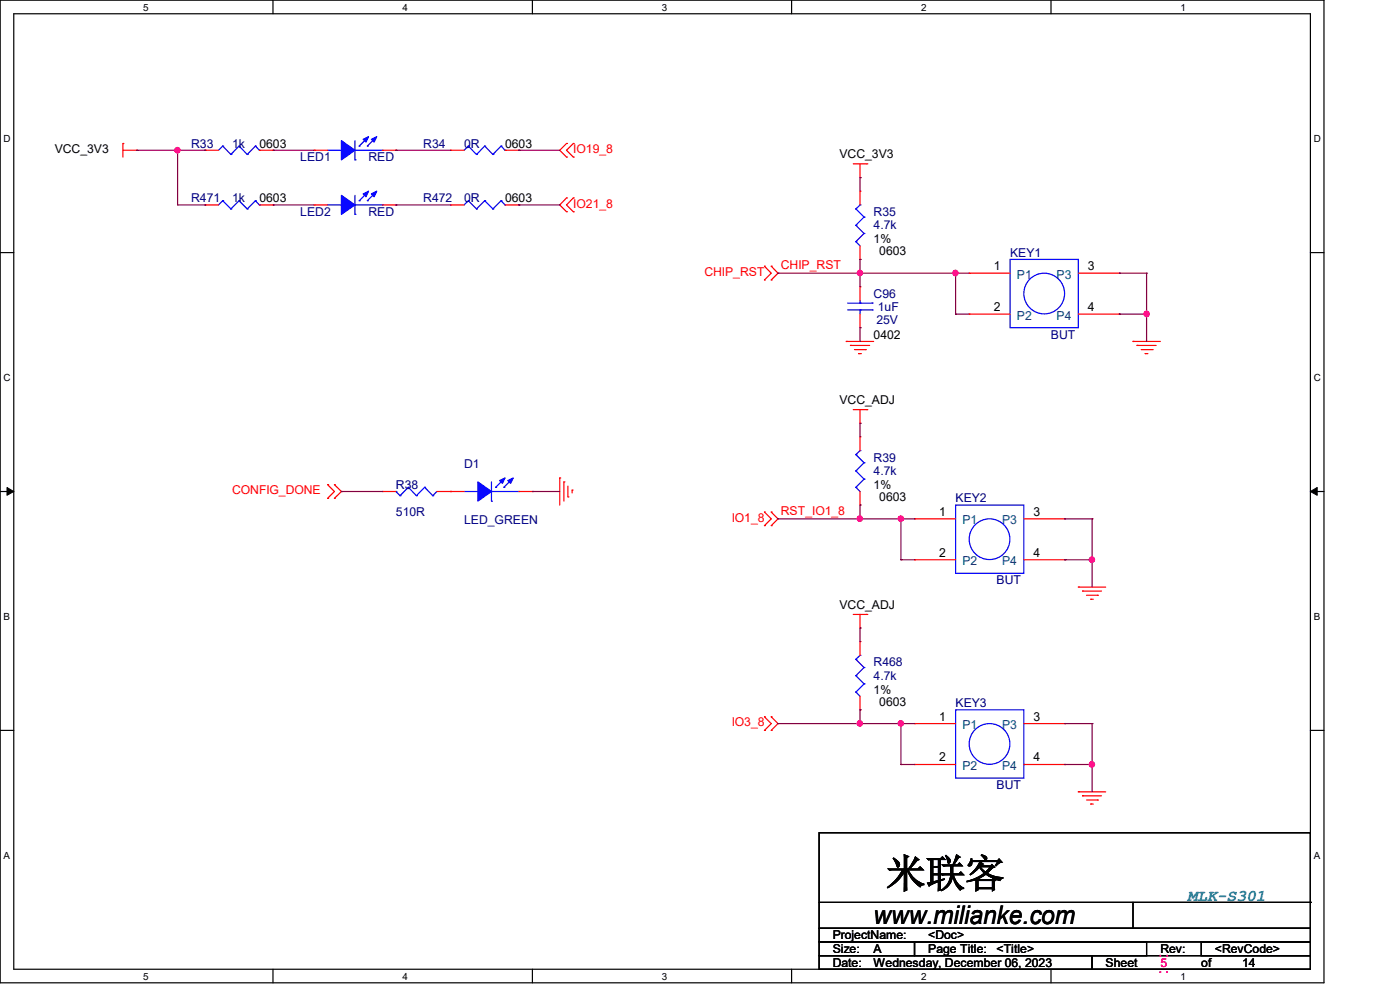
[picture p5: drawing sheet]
<svg xmlns="http://www.w3.org/2000/svg" width="297mm" height="210mm" viewBox="0 0 297 210" stroke-linecap="round" stroke-linejoin="round" font-family="sans-serif">
<path d="M0 0h280.9v208.5h-280.9zM2.9 2.9h275.1v202.7h-275.1z" fill="none" stroke="#000" stroke-width=".25"/>
<g fill="#fff">
<path d="M30.4 .3h1.1v2.4h-1.1z"/>
<path d="M30.4 205.9h1.1v2.3h-1.1z"/>
</g>
<path d="M57.9 0v2.9M57.9 205.6v2.9" fill="none" stroke="#000" stroke-width=".25"/>
<g fill="#fff">
<path d="M85.4 .3h1.1v2.4h-1.1z"/>
<path d="M85.4 205.9h1.1v2.3h-1.1z"/>
</g>
<path d="M112.9 0v2.9M112.9 205.6v2.9" fill="none" stroke="#000" stroke-width=".25"/>
<g fill="#fff">
<path d="M140.4 .3h1.2v2.4h-1.2z"/>
<path d="M140.4 205.9h1.2v2.3h-1.2z"/>
</g>
<path d="M167.9 0v2.9M167.9 205.6v2.9" fill="none" stroke="#000" stroke-width=".25"/>
<g fill="#fff">
<path d="M195.4 .3h1.2v2.4h-1.2z"/>
<path d="M195.4 205.9h1.2v2.3h-1.2z"/>
</g>
<path d="M223 0v2.9M223 205.6v2.9" fill="none" stroke="#000" stroke-width=".25"/>
<g fill="#fff">
<path d="M250.4 .3h1.2v2.4h-1.2z"/>
<path d="M250.4 205.9h1.2v2.3h-1.2z"/>
<path d="M.8 28.2h1.4v2.4h-1.4z"/>
<path d="M278.7 28.2h1.5v2.4h-1.5z"/>
<path d="M.8 78.9h1.4v2.3h-1.4z"/>
<path d="M278.7 78.9h1.5v2.3h-1.5z"/>
</g>
<path d="M0 53.6h2.9M278 53.6h2.9" fill="none" stroke="#000" stroke-width=".25"/>
<g fill="#fff">
<path d="M.8 129.6h1.3v2.3h-1.3z"/>
<path d="M278.7 129.6h1.4v2.3h-1.4z"/>
</g>
<path d="M0 104.3h2.9M278 104.3h2.9" fill="none" stroke="#000" stroke-width=".25"/>
<path d="M1.5 103.4l1.4 .9-1.4 .8zM278 104.3l1.4-.9v1.7z" fill="#000" stroke="#000" stroke-width=".21"/>
<g fill="#fff">
<path d="M.8 180.3h1.3v2.3h-1.3z"/>
<path d="M278.7 180.3h1.4v2.3h-1.4z"/>
</g>
<g fill="none" stroke="#000" stroke-width=".25">
<path d="M0 154.9h2.9M278 154.9h2.9M173.8 176.7h104.2v20.2h-104.2zM173.8 196.9h104.2v2.9h-104.2zM173.8 199.8h20.2v2.9h-20.2zM173.8 191.4h104.2M194 199.8h49.2v2.9h-49.2zM240.4 196.9h.1M240.4 191.4v5.5M254.8 199.8h23.2v2.9h-23.2zM278 191.4h.1M173.8 202.7h57.9v2.9h-57.9z"/>
<path d="M231.7 202.7h46.3v2.9h-46.3z"/>
</g>
<g fill="none" stroke="#f00" stroke-width=".25">
<path d="M26.1 30.4h.1M26.1 31.9h2.9M26.1 30.4v2.9M29 31.9h.1M120.2 30.4h.1M120.2 33.3h.1M120.2 30.4l-1.5 1.5 1.5 1.4M121.6 33.3h.1M121.6 30.4h.1M121.6 30.4l-1.4 1.5 1.4 1.4M181 34.8h2.9M182.5 37.7h.1"/>
<path d="M182.5 34.8v2.9M183.9 34.8h.1M120.2 42h.1M120.2 44.9h.1M120.2 42l-1.5 1.5 1.5 1.4M121.6 44.9h.1M121.6 42h.1M121.6 42l-1.4 1.5 1.4 1.4M162.2 56.5h.1M162.2 59.4h.1M162.2 56.5l1.4 1.5-1.4 1.4M163.6 59.4h.1"/>
<path d="M163.6 56.5h.1M163.6 56.5l1.5 1.5-1.5 1.4M179.5 72.4h.1M179.5 72.4h5.8M180.4 73.3h.1M180.4 73.3h4.1M181.3 74.2h2.3M182.2 75h.1M182.2 75h.6M183.6 74.2h.1M240.4 72.4h.1M240.4 72.4h5.8"/>
<path d="M241.2 73.3h.1M241.2 73.3h4.1M242.1 74.2h2.3M243 75h.1M243 75h.5M244.4 74.2h.1M181 86.9h2.9M182.5 89.8h.1M182.5 86.9v2.9M183.9 86.9h.1M69.5 102.8h.1M69.5 105.7h.1"/>
<path d="M69.5 102.8l1.5 1.5-1.5 1.4M71 105.7h.1M71 102.8h.1M71 102.8l1.4 1.5-1.4 1.4M118.7 101.4h.1M118.7 101.4v5.7M119.6 102.2h.1M119.6 102.2v4.1M120.5 105.4h.1M120.5 103.1v2.3M121.4 104h.1M121.4 104v.6"/>
<path d="M162.2 108.6h.1M162.2 111.5h.1M162.2 108.6l1.4 1.5-1.4 1.4M163.6 111.5h.1M163.6 108.6h.1M163.6 108.6l1.5 1.5-1.5 1.4M181 130.3h2.9M182.5 133.2h.1M182.5 130.3v2.9M183.9 130.3h.1M228.8 124.5h.1M228.8 124.5h5.8"/>
<path d="M229.7 125.4h.1M229.7 125.4h4M230.5 126.3h2.3M231.4 127.1h.1M231.4 127.1h.5M232.8 126.3h.1M162.2 152.1h.1M162.2 154.9h.1M162.2 152.1l1.4 1.4-1.4 1.4M163.6 154.9h.1M163.6 152.1h.1M163.6 152.1l1.5 1.4-1.5 1.4"/>
<path d="M228.8 168h.1M228.8 168h5.8M229.7 168.8h.1M229.7 168.8h4M230.5 169.7h2.3M231.4 170.6h.1M231.4 170.6h.5M232.8 169.7h.1"/>
</g>
<path d="M246 202.6h.3v.3h-.3zM247.4 202.6h.4v.3h-.4zM247.4 206h.4v.4h-.4zM246 206h.3v.4h-.3z" fill-rule="evenodd" fill="#f0f"/>
<path d="M173.8 176.7h104.2v20.2h-104.2zM173.8 196.9h104.2v2.9h-104.2zM173.8 199.8h20.2v2.9h-20.2zM173.8 191.4h104.2M194 199.8h49.2v2.9h-49.2zM240.4 196.9h.1M240.4 191.4v5.5M254.8 199.8h23.2v2.9h-23.2zM278 191.4h.1M173.8 202.7h57.9v2.9h-57.9zM231.7 202.7h46.3v2.9h-46.3z" fill="none" stroke="#000" stroke-width=".25"/>
<path d="M246 202.6h.3v.3h-.3zM247.4 202.6h.4v.3h-.4zM247.4 206h.4v.4h-.4zM246 206h.3v.4h-.3z" fill-rule="evenodd" fill="#f0f"/>
<path d="M173.8 176.7h104.2v20.2h-104.2zM173.8 196.9h104.2v2.9h-104.2zM173.8 199.8h20.2v2.9h-20.2zM173.8 191.4h104.2M194 199.8h49.2v2.9h-49.2zM240.4 196.9h.1M240.4 191.4v5.5M254.8 199.8h23.2v2.9h-23.2zM278 191.4h.1M173.8 202.7h57.9v2.9h-57.9zM231.7 202.7h46.3v2.9h-46.3z" fill="none" stroke="#000" stroke-width=".25"/>
<path d="M246 202.6h.3v.3h-.3zM247.4 202.6h.4v.3h-.4zM247.4 206h.4v.4h-.4zM246 206h.3v.4h-.3z" fill-rule="evenodd" fill="#f0f"/>
<g fill="none" stroke="#00f" stroke-width=".25">
<path d="M47.2 31h.1M47.2 31l-.8 .9M47.2 31l1.8 1.8M49 32.8h.1M50.7 31h.1M50.7 31l-1.7 1.8M50.7 31l1.8 1.8M52.5 32.8h.1M54.2 31h.1M54.2 31l-1.7 1.8M54.2 31l.8 .9M55 31.9h.1"/>
<path d="M69.5 31.9h2.9M72.4 31.9h.1M75.3 33.9h.1M75.3 29.8v4.1M75.3 31.9h5.8M76.2 31h.1M77.9 31h.1M77.9 29.3l-1.7 1.7M79.7 29.3l-1.8 1.7M81.1 31.9h.1M99.4 31h.1M99.4 31l-.9 .9"/>
<path d="M99.4 31l1.7 1.8M101.1 32.8h.1M102.8 31h.1M102.8 31l-1.7 1.8M102.8 31l1.8 1.8M104.6 32.8h.1M106.3 31h.1M106.3 31l-1.7 1.8M106.3 31l.8 .9M107.1 31.9h.1M47.2 42.6h.1M47.2 42.6l-.8 .9"/>
<path d="M47.2 42.6l1.8 1.7M49 44.3h.1M50.7 42.6h.1M50.7 42.6l-1.7 1.7M50.7 42.6l1.8 1.7M52.5 44.3h.1M54.2 42.6h.1M54.2 42.6l-1.7 1.7M54.2 42.6l.8 .9M55 43.5h.1M69.5 43.5h2.9M72.4 43.5h.1"/>
<path d="M75.3 45.5h.1M75.3 41.4v4.1M75.3 43.5h5.8M76.2 42.6h.1M77.9 42.6h.1M77.9 40.9l-1.7 1.7M79.7 40.9l-1.8 1.7M81.1 43.5h.1M99.4 42.6h.1M99.4 42.6l-.9 .9M99.4 42.6l1.7 1.7M101.1 44.3h.1"/>
<path d="M102.8 42.6h.1M102.8 42.6l-1.7 1.7M102.8 42.6l1.8 1.7M104.6 44.3h.1M106.3 42.6h.1M106.3 42.6l-1.7 1.7M106.3 42.6l.8 .9M107.1 43.5h.1M181.6 51.3h.1M181.6 47.8h.1M181.6 44.3h.1M181.6 51.3l.9 .9"/>
<path d="M181.6 47.8l1.7 1.7M181.6 44.3l1.7 1.8M182.5 43.5h.1M182.5 43.5l-.9 .8M183.3 49.5h.1M183.3 46.1h.1M183.3 49.5l-1.7 1.8M183.3 46.1l-1.7 1.7M214.3 55h14.5v14.5h-14.5zM179.8 65.7h5.2M179.8 64.3h5.2M182.5 64.3h.1"/>
<path d="M182.5 65.7h.1M182.5 63.7v.6M182.5 65.7v.9M185 65.7h.1M185 64.3h.1M181.6 99.9h.1M181.6 96.4h.1M181.6 99.9l1.7 1.7M181.6 96.4l1.7 1.8M182.5 95.6h.1M182.5 95.6l-.9 .8M183.3 98.2h.1"/>
<path d="M183.3 98.2l-1.7 1.7M84 104.3h.1M84 104.3l.9 .9M84.9 105.2h.1M86.6 103.4h.1M86.6 103.4l1.7 1.8M86.6 103.4l-1.7 1.8M88.3 105.2h.1M90.1 103.4h.1M90.1 103.4l1.7 1.8M90.1 103.4l-1.8 1.8M91.8 105.2h.1"/>
<path d="M92.7 104.3l-.9 .9M98.5 104.3h2.9M101.4 104.3h.1M104.3 106.3h.1M104.3 102.2v4.1M104.3 104.3h5.8M105.2 103.4h.1M106.9 103.4h.1M106.9 101.6l-1.7 1.8M108.6 101.6l-1.7 1.8M110.1 104.3h.1M181.6 103.4h.1"/>
<path d="M181.6 103.4l.9 .9M183.3 101.6h.1M183.3 101.6l-1.7 1.8M202.7 107.1h14.5v14.5h-14.5zM181.6 139.9h.1M181.6 139.9l1.7 1.7M182.5 139h.1M182.5 139l-.9 .9M181.6 146.8h.1M181.6 143.3h.1M181.6 146.8l.9 .9M181.6 143.3l1.7 1.8"/>
<path d="M183.3 145.1h.1M183.3 141.6h.1M183.3 145.1l-1.7 1.7M183.3 141.6l-1.7 1.7M202.7 150.6h14.5v14.5h-14.5z"/>
<circle cx="221.5" cy="62.3" r="4.3"/>
<circle cx="209.9" cy="114.4" r="4.3"/>
<circle cx="209.9" cy="157.8" r="4.3"/>
</g>
<g fill="none" stroke="#f00" stroke-width=".25">
<path d="M43.5 31.9h.1M43.5 31.9h2.9M55 31.9h3M58 31.9h.1M66.6 31.9h.1M66.6 31.9h2.9M81.1 31.9h2.9M84 31.9h.1M95.6 31.9h.1M95.6 31.9h2.9M107.1 31.9h3M110.1 31.9h.1"/>
<path d="M43.5 43.5h.1M43.5 43.5h2.9M55 43.5h3M58 43.5h.1M66.6 43.5h.1M66.6 43.5h2.9M81.1 43.5h2.9M84 43.5h.1M95.6 43.5h.1M95.6 43.5h2.9M107.1 43.5h3M110.1 43.5h.1"/>
<path d="M182.5 55h.1M182.5 40.6h.1M182.5 40.6v2.9M182.5 52.2v2.8M205.6 58h.1M205.6 58h8.7M228.8 58h8.6M237.4 58h.1M182.5 60.8h.1M182.5 69.5h.1M182.5 60.8v2.9M182.5 66.6v2.9"/>
<path d="M205.6 66.6h.1M205.6 66.6h8.7M228.8 66.6h8.6M237.4 66.6h.1M182.5 92.7h.1M182.5 92.7v2.9M81.1 104.3h.1M81.1 104.3h2.9M92.7 104.3h5.8M95.6 104.3h.1M110.1 104.3h2.8M112.9 104.3h.1"/>
<path d="M182.5 107.1h.1M182.5 104.3v2.8M194 110.1h.1M194 118.7h.1M194 110.1h8.7M194 118.7h8.7M217.2 110.1h8.7M217.2 118.7h8.7M225.9 110.1h.1M225.9 118.7h.1M182.5 136.1h.1M182.5 136.1v2.9"/>
<path d="M182.5 150.6h.1M182.5 147.7v2.9M194 153.5h.1M194 153.5h8.7M217.2 153.5h8.7M225.9 153.5h.1M194 162.2h.1M194 162.2h8.7M217.2 162.2h8.7M225.9 162.2h.1"/>
</g>
<g fill="#00f" stroke="#00f" stroke-width=".25">
<path d="M101.4 102.2l2.9 2.1-2.9 2z" fill-rule="evenodd"/>
<path d="M107.7 101.9l1.2-.5-.6 1.1z" fill-rule="evenodd"/>
<path d="M106 101.9l1.1-.5-.5 1.1z" fill-rule="evenodd"/>
<path d="M72.4 29.8l2.9 2.1-2.9 2z" fill-rule="evenodd"/>
<path d="M78.8 29.5l1.1-.5-.5 1.1z" fill-rule="evenodd"/>
<path d="M77 29.5l1.2-.5-.6 1.1z" fill-rule="evenodd"/>
<path d="M72.4 41.4l2.9 2.1-2.9 2z" fill-rule="evenodd"/>
<path d="M78.8 41.1l1.1-.5-.5 1.1z" fill-rule="evenodd"/>
<path d="M77 41.1l1.2-.5-.6 1.1z" fill-rule="evenodd"/>
</g>
<g fill="none" stroke="#800040" stroke-width=".25">
<path d="M29 31.9h14.5M37.7 31.9h.1M37.7 31.9v11.6h5.8M43.5 31.9h.1M58 31.9h.1M58 31.9h8.6M84 31.9h.1M84 31.9h11.6M110.1 31.9h.1M110.1 31.9h8.6M182.5 37.7h.1M182.5 37.7v2.9"/>
<path d="M43.5 43.5h.1M58 43.5h.1M58 43.5h8.6M84 43.5h.1M84 43.5h11.6M110.1 43.5h.1M110.1 43.5h8.6M165.1 58h.1M165.1 58h40.5M182.5 55h.1M182.5 58h.1M182.5 55v5.8"/>
<path d="M202.7 58h.1M202.7 58v8.6M237.4 58h.1M237.4 58h5.8M243.2 58h.1M243.2 58v14.4M182.5 69.5h.1M182.5 69.5v2.9M202.7 66.6h.1M202.7 66.6h2.9M237.4 66.6h.1M237.4 66.6h5.8"/>
<path d="M243.2 66.6h.1M182.5 89.8h.1M182.5 89.8v2.9M72.4 104.3h.1M72.4 104.3h8.7M112.9 104.3h.1M112.9 104.3h5.8M165.1 110.1h.1M165.1 110.1h28.9M182.5 107.1h.1M182.5 110.1h.1M182.5 107.1v3"/>
<path d="M191.1 118.7h.1M191.1 110.1h.1M191.1 118.7h2.9M191.1 110.1v8.6M225.9 110.1h.1M225.9 118.7h.1M225.9 110.1h5.8M225.9 118.7h5.8M231.7 110.1h.1M231.7 118.7h.1M231.7 110.1v14.4M182.5 133.2h.1"/>
<path d="M182.5 133.2v2.9M165.1 153.5h.1M165.1 153.5h28.9M182.5 150.6h.1M182.5 153.5h.1M182.5 150.6v2.9M191.1 153.5h.1M191.1 153.5v8.7M225.9 153.5h.1M225.9 153.5h5.8M231.7 153.5h.1M231.7 153.5v14.5"/>
<path d="M191.1 162.2h.1M191.1 162.2h2.9M225.9 162.2h.1M225.9 162.2h5.8M231.7 162.2h.1"/>
</g>
<g fill="#f0f" stroke="#f0f" stroke-width=".25">
<circle cx="191.1" cy="110" r=".56"/>
<circle cx="182.4" cy="110" r=".56"/>
<circle cx="202.7" cy="57.9" r=".56"/>
<circle cx="182.4" cy="57.9" r=".56"/>
<circle cx="243.2" cy="66.6" r=".56"/>
<circle cx="231.6" cy="118.7" r=".56"/>
<circle cx="191.1" cy="153.5" r=".56"/>
<circle cx="231.6" cy="162.2" r=".56"/>
<circle cx="182.4" cy="153.5" r=".56"/>
<circle cx="37.6" cy="31.9" r=".56"/>
</g>
<text font-size="8.4" x="188" y="188.2">米联客</text>
<text font-size="5.5" x="185.3" y="196">www.milianke.com</text>
<text font-size="3.5" fill="#008080" x="251.9" y="191.2">MLK-S301</text>
<g font-size="2.6">
<text x="11.6" y="32.5">VCC_3V3</text>
<text x="55" y="31.3">0603</text>
<text x="107.1" y="31.3">0603</text>
<text x="178.1" y="33.6">VCC_3V3</text>
<text x="55" y="42.9">0603</text>
<text x="107.1" y="42.9">0603</text>
<text x="185.3" y="51.6">1%</text>
<text x="186.5" y="54.2">0603</text>
<text x="210.8" y="57.3">1</text>
<text x="230.8" y="57.3">3</text>
<text x="210.8" y="66">2</text>
<text x="230.8" y="66">4</text>
<text x="185.3" y="71.8">0402</text>
<text x="178.1" y="85.8">VCC_ADJ</text>
<text x="185.3" y="103.7">1%</text>
<text x="186.5" y="106.3">0603</text>
<text x="199.3" y="109.4">1</text>
<text x="219.2" y="109.4">3</text>
<text x="199.3" y="118.1">2</text>
<text x="219.2" y="118.1">4</text>
<text x="178.1" y="129.2">VCC_ADJ</text>
<text x="185.3" y="147.1">1%</text>
<text x="186.5" y="149.7">0603</text>
<text x="199.3" y="152.9">1</text>
<text x="219.2" y="152.9">3</text>
<text x="199.3" y="161.5">2</text>
<text x="219.2" y="161.5">4</text>
<text x="176.7" y="199.3">ProjectName:</text>
<text x="176.7" y="202.1">Size:</text>
<text x="185.3" y="202.1">A</text>
<text x="196.9" y="202.1">Page Title:</text>
<text x="196.9" y="199.3">&lt;Doc&gt;</text>
<text x="211.4" y="202.1">&lt;Title&gt;</text>
<text x="246.2" y="202.1">Rev:</text>
<text x="257.7" y="202.1">&lt;RevCode&gt;</text>
<text x="176.7" y="205.1">Date:</text>
<text x="185.3" y="205.1">Wednesday, December 06, 2023</text>
<text x="234.6" y="205.1">Sheet</text>
<text x="254.8" y="205.1">of</text>
<text x="263.5" y="205.1">14</text>
</g>
<g font-size="2.6" fill="#000080">
<text x="40.6" y="31.3">R33</text>
<text x="49.2" y="31.3">1k</text>
<text x="63.7" y="34.2">LED1</text>
<text x="78.2" y="34.2">RED</text>
<text x="89.8" y="31.3">R34</text>
<text x="98.5" y="31.3">0R</text>
<text x="40.6" y="42.9">R471</text>
<text x="49.2" y="42.9">1k</text>
<text x="63.7" y="45.8">LED2</text>
<text x="78.2" y="45.8">RED</text>
<text x="89.8" y="42.9">R472</text>
<text x="98.5" y="42.9">0R</text>
<text x="185.3" y="45.8">R35</text>
<text x="185.3" y="48.7">4.7k</text>
<text x="214.3" y="54.5">KEY1</text>
<text x="185.3" y="63.2">C96</text>
<text x="185.9" y="68.7">25V</text>
<text x="186.2" y="66">1uF</text>
<text x="223" y="71.8">BUT</text>
<text x="98.5" y="99.4">D1</text>
<text x="185.3" y="97.9">R39</text>
<text x="185.3" y="100.8">4.7k</text>
<text x="84" y="103.7">R38</text>
<text x="202.7" y="106.6">KEY2</text>
<text x="84" y="109.5">510R</text>
<text x="98.5" y="111.2">LED_GREEN</text>
<text x="211.4" y="124">BUT</text>
<text x="185.3" y="141.4">R468</text>
<text x="185.3" y="144.2">4.7k</text>
<text x="202.7" y="150">KEY3</text>
<text x="211.4" y="167.4">BUT</text>
</g>
<g font-size="2.6" fill="#f00">
<text x="121.6" y="32.5">IO19_8</text>
<text x="121.6" y="44.1">IO21_8</text>
<text x="149.4" y="58.5">CHIP_RST</text>
<text x="165.6" y="57.2">CHIP_RST</text>
<text x="49.2" y="104.9">CONFIG_DONE</text>
<text x="155.2" y="110.7">IO1_8</text>
<text x="165.6" y="109.3">RST_IO1_8</text>
<text x="155.2" y="154.1">IO3_8</text>
</g>
<g font-size="2.6" fill="#004080">
<text x="215.7" y="59.1">P1</text>
<text x="224.2" y="59.1">P3</text>
<text x="215.7" y="67.8">P2</text>
<text x="224.2" y="67.8">P4</text>
<text x="204.2" y="111.3">P1</text>
<text x="212.6" y="111.3">P3</text>
<text x="204.2" y="119.9">P2</text>
<text x="212.6" y="119.9">P4</text>
<text x="204.2" y="154.7">P1</text>
<text x="212.6" y="154.7">P3</text>
<text x="204.2" y="163.4">P2</text>
<text x="212.6" y="163.4">P4</text>
</g>
<text font-size="2.6" fill="#f0f" x="246.2" y="205.1">5</text>
<g font-size="2.1">
<text x="30.4" y="2.2">5</text>
<text x="85.4" y="2.2">4</text>
<text x="140.4" y="2.2">3</text>
<text x="195.4" y="2.2">2</text>
<text x="250.4" y="2.2">1</text>
<text x=".8" y="30.1">D</text>
<text x="278.7" y="30.1">D</text>
<text x=".8" y="80.8">C</text>
<text x="278.7" y="80.8">C</text>
<text x=".8" y="131.5">B</text>
<text x="278.7" y="131.5">B</text>
<text x=".8" y="182.2">A</text>
<text x="278.7" y="182.2">A</text>
<text x="30.4" y="207.8">5</text>
<text x="85.4" y="207.8">4</text>
<text x="140.4" y="207.8">3</text>
<text x="195.4" y="207.8">2</text>
<text x="250.4" y="207.8">1</text>
</g>
</svg>
